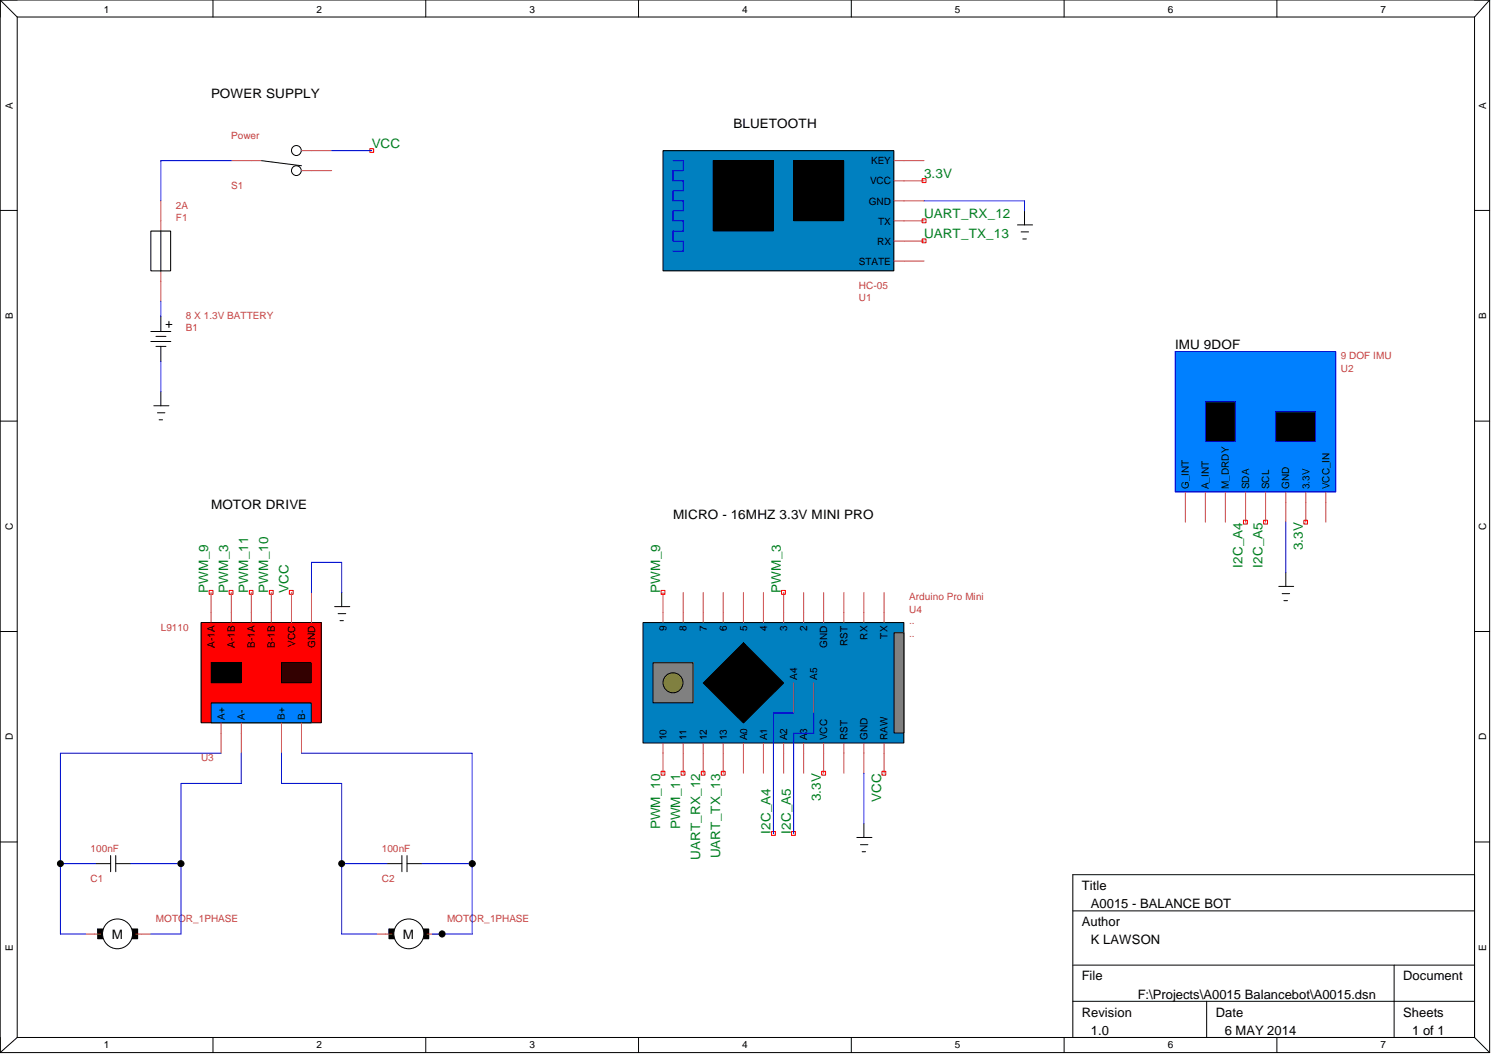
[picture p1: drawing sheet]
<svg xmlns="http://www.w3.org/2000/svg" width="297mm" height="210mm" viewBox="0 0 297 210" stroke-linecap="round" stroke-linejoin="round" font-family="sans-serif">
<path d="M233.8 69.9h32v28h-32z" fill-rule="evenodd" fill="#0080ff"/>
<path d="M233.8 69.9h32v28h-32zM239.8 79.9h6v8h-6zM253.8 81.9h7.9v6h-7.9z" fill="none" stroke="#00f" stroke-width=".2"/>
<path d="M235.8 97.9v6M239.8 97.9v6M243.8 97.9v6M247.8 97.9v6M251.8 97.9v6M255.8 97.9v6M259.8 97.9v6M263.8 97.9v6" fill="none" stroke="#c04040" stroke-width=".2"/>
<g fill="#000">
<path d="M239.8 79.9h6v8h-6z" fill-rule="evenodd"/>
<path d="M253.8 81.9h7.9v6h-7.9z" fill-rule="evenodd"/>
</g>
<path d="M127.9 123.9h51.9v23.9h-51.9z" fill-rule="evenodd" fill="#0080c0"/>
<path d="M127.9 123.9h51.9v23.9h-51.9z" fill="none" stroke="#000" stroke-width=".2"/>
<g fill="none" stroke="#c04040" stroke-width=".2">
<path d="M131.9 117.9v6M135.9 117.9v6M139.9 117.9v6M143.9 117.9v6M147.9 117.9v6M151.9 117.9v6M155.9 117.9v6M159.9 117.9v6M163.9 117.9v6M167.9 117.9v6M171.9 117.9v6M175.9 117.9v6"/>
<path d="M157.9 135.9v6M161.9 135.9v6M131.9 147.9v5.9M135.9 147.9v5.9M139.9 147.9v5.9M143.9 147.9v5.9M147.9 147.9v5.9M151.9 147.9v5.9M155.9 147.9v5.9M159.9 147.9v5.9M163.9 147.9v5.9M167.9 147.9v5.9"/>
<path d="M171.9 147.9v5.9M175.9 147.9v5.9"/>
</g>
<path d="M129.9 131.9h8v7.9h-8z" fill-rule="evenodd" fill="#808080"/>
<path d="M129.9 131.9h8v7.9h-8z" fill="none" stroke="#000" stroke-width=".2"/>
<circle cx="133.9" cy="135.8" r="1.99" fill="#808040"/>
<circle cx="133.9" cy="135.8" r="1.99" fill="none" stroke="#000" stroke-width=".2"/>
<path d="M177.9 125.9h1.9v19.9h-1.9z" fill-rule="evenodd" fill="#808080"/>
<path d="M147.9 127.9l8 8-8 7.9-8-7.9 8-8 5.3 8zM177.9 125.9h1.9v19.9h-1.9z" fill="none" stroke="#000" stroke-width=".2"/>
<path d="M147.9 127.9l8 8-8 7.9-8-7.9 8-8 5.3 8z" fill="#000"/>
<path d="M131.9 30h45.9v23.9h-45.9z" fill="#0080c0"/>
<path d="M131.9 30h45.9v23.9h-45.9zM141.9 32h11.9v13.9h-11.9zM157.9 32h9.9v11.9h-9.9zM19.4 184.8h2v2h-2zM25.4 184.8h2v2h-2z" fill="none" stroke="#000" stroke-width=".2"/>
<path d="M177.9 40h6M177.9 36h6M177.9 32h6M177.9 51.9h6M177.9 48h6M177.9 43.9h6M17 185.8h3M27 185.8h3" fill="none" stroke="#c04040" stroke-width=".2"/>
<path d="M141.9 32h11.9v13.9h-11.9zM157.9 32h9.9v11.9h-9.9zM19.4 184.8h2v2h-2zM25.4 184.8h2v2h-2z" fill="#000"/>
<path d="M133.9 32h2v2h-2v2h2v2h-2v2h2v2h-2v1.9h2v2.1h-2v2h2v2h-2M19.4 184.8v1" fill="none" stroke="#00f" stroke-width=".2"/>
<circle cx="23.4" cy="185.8" r="2.98" fill="#fff"/>
<g fill="none" stroke="#000" stroke-width=".2">
<path d="M77.4 184.8h1.9v2h-1.9zM83.4 184.8h1.9v2h-1.9z"/>
<circle cx="23.4" cy="185.8" r="2.98"/>
</g>
<path d="M77.4 184.8v1" fill="none" stroke="#00f" stroke-width=".2"/>
<path d="M77.4 184.8h1.9v2h-1.9zM83.4 184.8h1.9v2h-1.9z" fill="#000"/>
<path d="M75 185.8h3M85 185.8h3" fill="none" stroke="#c04040" stroke-width=".2"/>
<circle cx="81.3" cy="185.8" r="2.98" fill="#fff"/>
<g fill="none" stroke="#000" stroke-width=".2">
<path d="M52 32l8 1M30 46h3.9v7.9h-3.9zM32 46v7.9M30 67.9h4M30 66h4M31 68.9h2M31 66.9h2M32 62.9v3.1M32 68.9v3M32 77.9v2.8M33 64.6h1.2M33.6 63.9v1.3"/>
<path d="M30.6 80.7h3M31.3 82.1h1.5M31.7 83.5h.6M68 117.9v2.8M66.6 120.7h3M67.3 122.1h1.5M67.6 123.5h.7M19 171.8h3M22 170.2v3.2M23 171.8h3M23 170.2v3.2M77 171.8h3"/>
<path d="M80 170.2v3.2M81 171.8h2.9M81 170.2v3.2"/>
<circle cx="59" cy="29.9" r=".98"/>
<circle cx="59" cy="33.9" r=".97"/>
<circle cx="81.3" cy="185.8" r="2.98"/>
</g>
<path d="M32 40v6M46 32h6M60 30h6M60 34h6M32 53.9v6" fill="none" stroke="#c04040" stroke-width=".2"/>
<path d="M46 32h-14v8M66 30h8M32 59.9v3M32 71.9v6M48 155.9h-12v29.9h-6M68 155.9v29.9h7M19 171.8h-7v14h5M26 171.8h10M68 171.8h9M83.9 171.8h10v14h-7.9" fill="none" stroke="#00f" stroke-width=".2"/>
<path d="M73.6 29.6h.7v.7h-.7zM41.6 117.5h.8v.7h-.8zM45.6 117.5h.8v.7h-.8zM49.6 117.5h.7v.7h-.7zM53.6 117.5h.8v.7h-.8zM57.6 117.5h.7v.7h-.7zM131.5 117.5h.8v.7h-.8zM131.5 153.5h.8v.7h-.8zM135.5 153.5h.8v.7h-.8zM139.5 153.5h.7v.7h-.7z" fill="none" stroke="#f00" stroke-width=".2"/>
<path d="M40 123.9h23.9v19.9h-23.9z" fill="#f00"/>
<path d="M40 123.9h23.9v19.9h-23.9zM42 131.9h6v3.9h-6z" fill="none" stroke="#000" stroke-width=".2"/>
<path d="M42 117.9v6M46 117.9v6M50 117.9v6M54 117.9v6M58 117.9v6M62 117.9v6" fill="none" stroke="#c04040" stroke-width=".2"/>
<path d="M42 131.9h6v3.9h-6z" fill="#000"/>
<path d="M56 131.9h5.9v3.9h-5.9z" fill="#400000"/>
<path d="M56 131.9h5.9v3.9h-5.9z" fill="none" stroke="#000" stroke-width=".2"/>
<path d="M42 139.9h19.9v3.9h-19.9z" fill="#0080ff"/>
<g fill="none" stroke="#000" stroke-width=".2">
<path d="M0 0h296.4M0 0v209.4M0 0l3.4 3.4M3.4 3.4h290M3.4 3.4v203M42.4 0v3.4M84.7 0v3.4M127 0v3.4M169.4 0v3.4M211.7 0v3.4M254 0v3.4M293.4 3.4v203"/>
<path d="M296.4 0v209.4M296.4 0l-3 3.4M0 41.9h3.4M202.4 44.7h3M203.2 46.1h1.4M203.5 47.5h.7M203.8 42v2.7M293.4 41.9h3M0 83.8h3.4M293.4 83.8h3M254.4 116.7h3M255.1 118.1h1.5"/>
<path d="M255.4 119.5h.8M255.8 113.9v2.8M0 125.6h3.4M42 139.9h19.9v3.9h-19.9zM293.4 125.6h3M0 167.5h3.4M170.5 166.6h3M171.2 168.1h1.5M171.5 169.5h.7M171.9 163.8v2.8M293.4 174h-80v32.4M293.4 167.5h3"/>
<path d="M213.4 181.2h80M213.4 192h80M213.4 199.2h80M240.1 199.2v7.2M277.4 192v14.4M0 209.4h296.4M3.4 206.4h290M3.4 206.4l-3.4 3M42.4 206.4v3M84.7 206.4v3M127 206.4v3M169.4 206.4v3"/>
<path d="M211.7 206.4v3M254 206.4v3M293.4 206.4l3 3"/>
<circle cx="12" cy="171.8" r=".59"/>
<circle cx="36" cy="171.8" r=".61"/>
<circle cx="68" cy="171.8" r=".59"/>
<circle cx="94" cy="171.8" r=".61"/>
<circle cx="88" cy="185.8" r=".6"/>
</g>
<path d="M44 143.8v6.1M48 143.8v6.1M56 143.8v6.1M60 143.8v6.1" fill="none" stroke="#c04040" stroke-width=".2"/>
<path d="M183.9 40h19.9v2M62 117.9v-6h6v6M255.8 103.9v10M44 149.9h-32v21.9M48 149.9v6M56 149.9v6h12M60 149.9h33.9v21.9M157.9 141.9h-4v24M161.9 141.9v4h-4v20M171.9 153.8v10" fill="none" stroke="#00f" stroke-width=".2"/>
<g fill="#000">
<circle cx="12" cy="171.8" r=".59"/>
<circle cx="36" cy="171.8" r=".61"/>
<circle cx="68" cy="171.8" r=".59"/>
<circle cx="94" cy="171.8" r=".61"/>
<circle cx="88" cy="185.8" r=".6"/>
</g>
<path d="M183.5 35.6h.7v.7h-.7zM183.5 43.6h.7v.7h-.7zM183.5 47.5h.7v.8h-.7zM155.5 117.5h.7v.7h-.7zM247.4 103.5h.8v.8h-.8zM251.4 103.5h.8v.8h-.8zM259.4 103.5h.7v.8h-.7zM143.5 153.5h.8v.7h-.8zM163.5 153.5h.7v.7h-.7zM175.5 153.5h.7v.7h-.7zM153.5 165.4h.8v.8h-.8zM157.5 165.4h.7v.8h-.7z" fill="none" stroke="#f00" stroke-width=".2"/>
<g font-size="2.6">
<text x="42" y="19.4">POWER SUPPLY</text>
<text x="145.9" y="25.4">BLUETOOTH</text>
<text x="233.8" y="69.4">IMU 9DOF</text>
<text x="42" y="101.3">MOTOR DRIVE</text>
<text x="133.9" y="103.3">MICRO - 16MHZ 3.3V MINI PRO</text>
<text x="215.2" y="177.1">Title</text>
<text x="215.2" y="184.3">Author</text>
<text x="217" y="180.7">A0015 - BALANCE BOT</text>
<text x="22.2" y="186.9">M</text>
<text x="80.2" y="186.9">M</text>
<text x="217" y="187.9">K LAWSON</text>
<text x="215.2" y="195.1">File</text>
<text x="279.2" y="195.1">Document</text>
<text x="215.2" y="202.3">Revision</text>
<text x="226.4" y="198.7">F:\Projects\A0015 Balancebot\A0015.dsn</text>
<text x="241.9" y="202.3">Date</text>
<text x="279.2" y="202.3">Sheets</text>
<text x="217" y="205.9">1.0</text>
<text x="243.7" y="205.9">6 MAY 2014</text>
<text x="281" y="205.9">1 of 1</text>
</g>
<g font-size="2.6" fill="#008020">
<text x="74" y="29.4">VCC</text>
<text x="183.9" y="35.4">3.3V</text>
<text x="183.9" y="43.4">UART_RX_12</text>
<text x="183.9" y="47.4">UART_TX_13</text>
<text x="247.2" y="112.9" transform="rotate(-90 247.2 112.9)">I2C_A4</text>
<text x="251.2" y="112.9" transform="rotate(-90 251.2 112.9)">I2C_A5</text>
<text x="259.2" y="109.5" transform="rotate(-90 259.2 109.5)">3.3V</text>
<text x="41.4" y="117.9" transform="rotate(-90 41.4 117.9)">PWM_9</text>
<text x="45.4" y="117.9" transform="rotate(-90 45.4 117.9)">PWM_3</text>
<text x="49.4" y="117.9" transform="rotate(-90 49.4 117.9)">PWM_11</text>
<text x="53.4" y="117.9" transform="rotate(-90 53.4 117.9)">PWM_10</text>
<text x="57.4" y="117.9" transform="rotate(-90 57.4 117.9)">VCC</text>
<text x="131.3" y="117.9" transform="rotate(-90 131.3 117.9)">PWM_9</text>
<text x="155.3" y="117.9" transform="rotate(-90 155.3 117.9)">PWM_3</text>
<text x="163.3" y="159.4" transform="rotate(-90 163.3 159.4)">3.3V</text>
<text x="175.3" y="159.5" transform="rotate(-90 175.3 159.5)">VCC</text>
<text x="131.3" y="165" transform="rotate(-90 131.3 165)">PWM_10</text>
<text x="135.3" y="165" transform="rotate(-90 135.3 165)">PWM_11</text>
<text x="153.3" y="165.9" transform="rotate(-90 153.3 165.9)">I2C_A4</text>
<text x="157.3" y="165.9" transform="rotate(-90 157.3 165.9)">I2C_A5</text>
<text x="139.3" y="171" transform="rotate(-90 139.3 171)">UART_RX_12</text>
<text x="143.3" y="170.8" transform="rotate(-90 143.3 170.8)">UART_TX_13</text>
</g>
<g font-size="2">
<text x="20.7" y="2.6">1</text>
<text x="63" y="2.6">2</text>
<text x="105.3" y="2.6">3</text>
<text x="147.7" y="2.6">4</text>
<text x="190" y="2.6">5</text>
<text x="232.3" y="2.6">6</text>
<text x="274.7" y="2.6">7</text>
<text x="2.6" y="21.6" transform="rotate(-90 2.6 21.6)">A</text>
<text x="295.7" y="21.6" transform="rotate(-90 295.7 21.6)">A</text>
<text x="173.3" y="32.7">KEY</text>
<text x="172.8" y="40.7">GND</text>
<text x="173.1" y="36.7">VCC</text>
<text x="174.7" y="44.7">TX</text>
<text x="170.9" y="52.7">STATE</text>
<text x="174.5" y="48.7">RX</text>
<text x="2.6" y="63.5" transform="rotate(-90 2.6 63.5)">B</text>
<text x="295.7" y="63.5" transform="rotate(-90 295.7 63.5)">B</text>
<text x="236.5" y="97.3" transform="rotate(-90 236.5 97.3)">G_INT</text>
<text x="240.5" y="97.3" transform="rotate(-90 240.5 97.3)">A_INT</text>
<text x="244.5" y="97.3" transform="rotate(-90 244.5 97.3)">M_DRDY</text>
<text x="248.5" y="97.3" transform="rotate(-90 248.5 97.3)">SDA</text>
<text x="252.5" y="97.3" transform="rotate(-90 252.5 97.3)">SCL</text>
<text x="256.5" y="97.3" transform="rotate(-90 256.5 97.3)">GND</text>
<text x="260.5" y="97.3" transform="rotate(-90 260.5 97.3)">3.3V</text>
<text x="264.5" y="97.3" transform="rotate(-90 264.5 97.3)">VCC_IN</text>
<text x="2.6" y="105.4" transform="rotate(-90 2.6 105.4)">C</text>
<text x="295.7" y="105.4" transform="rotate(-90 295.7 105.4)">C</text>
<text x="132.6" y="125.6" transform="rotate(-90 132.6 125.6)">9</text>
<text x="136.6" y="125.6" transform="rotate(-90 136.6 125.6)">8</text>
<text x="140.6" y="125.6" transform="rotate(-90 140.6 125.6)">7</text>
<text x="144.6" y="125.6" transform="rotate(-90 144.6 125.6)">6</text>
<text x="148.6" y="125.6" transform="rotate(-90 148.6 125.6)">5</text>
<text x="152.6" y="125.6" transform="rotate(-90 152.6 125.6)">4</text>
<text x="156.6" y="125.6" transform="rotate(-90 156.6 125.6)">3</text>
<text x="160.6" y="125.6" transform="rotate(-90 160.6 125.6)">2</text>
<text x="42.7" y="128.9" transform="rotate(-90 42.7 128.9)">A-1A</text>
<text x="46.7" y="128.9" transform="rotate(-90 46.7 128.9)">A-1B</text>
<text x="50.7" y="128.9" transform="rotate(-90 50.7 128.9)">B-1A</text>
<text x="54.7" y="128.9" transform="rotate(-90 54.7 128.9)">B-1B</text>
<text x="58.7" y="128.7" transform="rotate(-90 58.7 128.7)">VCC</text>
<text x="62.7" y="128.9" transform="rotate(-90 62.7 128.9)">GND</text>
<text x="164.6" y="128.9" transform="rotate(-90 164.6 128.9)">GND</text>
<text x="168.6" y="128.5" transform="rotate(-90 168.6 128.5)">RST</text>
<text x="172.6" y="127.3" transform="rotate(-90 172.6 127.3)">RX</text>
<text x="176.6" y="127" transform="rotate(-90 176.6 127)">TX</text>
<text x="158.6" y="135.3" transform="rotate(-90 158.6 135.3)">A4</text>
<text x="162.6" y="135.3" transform="rotate(-90 162.6 135.3)">A5</text>
<text x="44.7" y="143.3" transform="rotate(-90 44.7 143.3)">A+</text>
<text x="48.7" y="143.3" transform="rotate(-90 48.7 143.3)">A-</text>
<text x="56.7" y="143.3" transform="rotate(-90 56.7 143.3)">B+</text>
<text x="60.7" y="143.3" transform="rotate(-90 60.7 143.3)">B-</text>
<text x="2.6" y="147.3" transform="rotate(-90 2.6 147.3)">D</text>
<text x="132.6" y="147.3" transform="rotate(-90 132.6 147.3)">10</text>
<text x="136.6" y="147.3" transform="rotate(-90 136.6 147.3)">11</text>
<text x="140.6" y="147.3" transform="rotate(-90 140.6 147.3)">12</text>
<text x="144.6" y="147.3" transform="rotate(-90 144.6 147.3)">13</text>
<text x="148.6" y="147.3" transform="rotate(-90 148.6 147.3)">A0</text>
<text x="152.6" y="147.3" transform="rotate(-90 152.6 147.3)">A1</text>
<text x="156.6" y="147.3" transform="rotate(-90 156.6 147.3)">A2</text>
<text x="160.6" y="147.3" transform="rotate(-90 160.6 147.3)">A3</text>
<text x="164.6" y="147.3" transform="rotate(-90 164.6 147.3)">VCC</text>
<text x="168.6" y="147.3" transform="rotate(-90 168.6 147.3)">RST</text>
<text x="172.6" y="147.3" transform="rotate(-90 172.6 147.3)">GND</text>
<text x="176.6" y="147.3" transform="rotate(-90 176.6 147.3)">RAW</text>
<text x="295.7" y="147.3" transform="rotate(-90 295.7 147.3)">D</text>
<text x="2.6" y="189.1" transform="rotate(-90 2.6 189.1)">E</text>
<text x="295.7" y="189.1" transform="rotate(-90 295.7 189.1)">E</text>
<text x="20.7" y="208.6">1</text>
<text x="63" y="208.6">2</text>
<text x="105.3" y="208.6">3</text>
<text x="147.7" y="208.6">4</text>
<text x="190" y="208.6">5</text>
<text x="232.3" y="208.6">6</text>
<text x="274.7" y="208.6">7</text>
</g>
<g font-size="2" fill="#c04040">
<text x="46" y="27.6">Power</text>
<text x="35" y="41.5">2A</text>
<text x="46" y="37.5">S1</text>
<text x="35" y="43.9">F1</text>
<text x="170.9" y="59.9">U1</text>
<text x="170.9" y="57.5">HC-05</text>
<text x="37" y="65.9">B1</text>
<text x="37" y="63.5">8 X 1.3V BATTERY</text>
<text x="266.8" y="71.5">9 DOF IMU</text>
<text x="266.8" y="73.9">U2</text>
<text x="180.9" y="119.5">Arduino Pro Mini</text>
<text x="32" y="125.5">L9110</text>
<text x="180.9" y="121.9">U4</text>
<text x="180.9" y="124.2">..</text>
<text x="180.9" y="126.7">..</text>
<text x="40" y="151.4">U3</text>
<text x="18" y="169.4">100nF</text>
<text x="76" y="169.4">100nF</text>
<text x="18" y="175.4">C1</text>
<text x="76" y="175.4">C2</text>
<text x="31" y="183.4">MOTOR_1PHASE</text>
<text x="88.9" y="183.4">MOTOR_1PHASE</text>
</g>
</svg>
